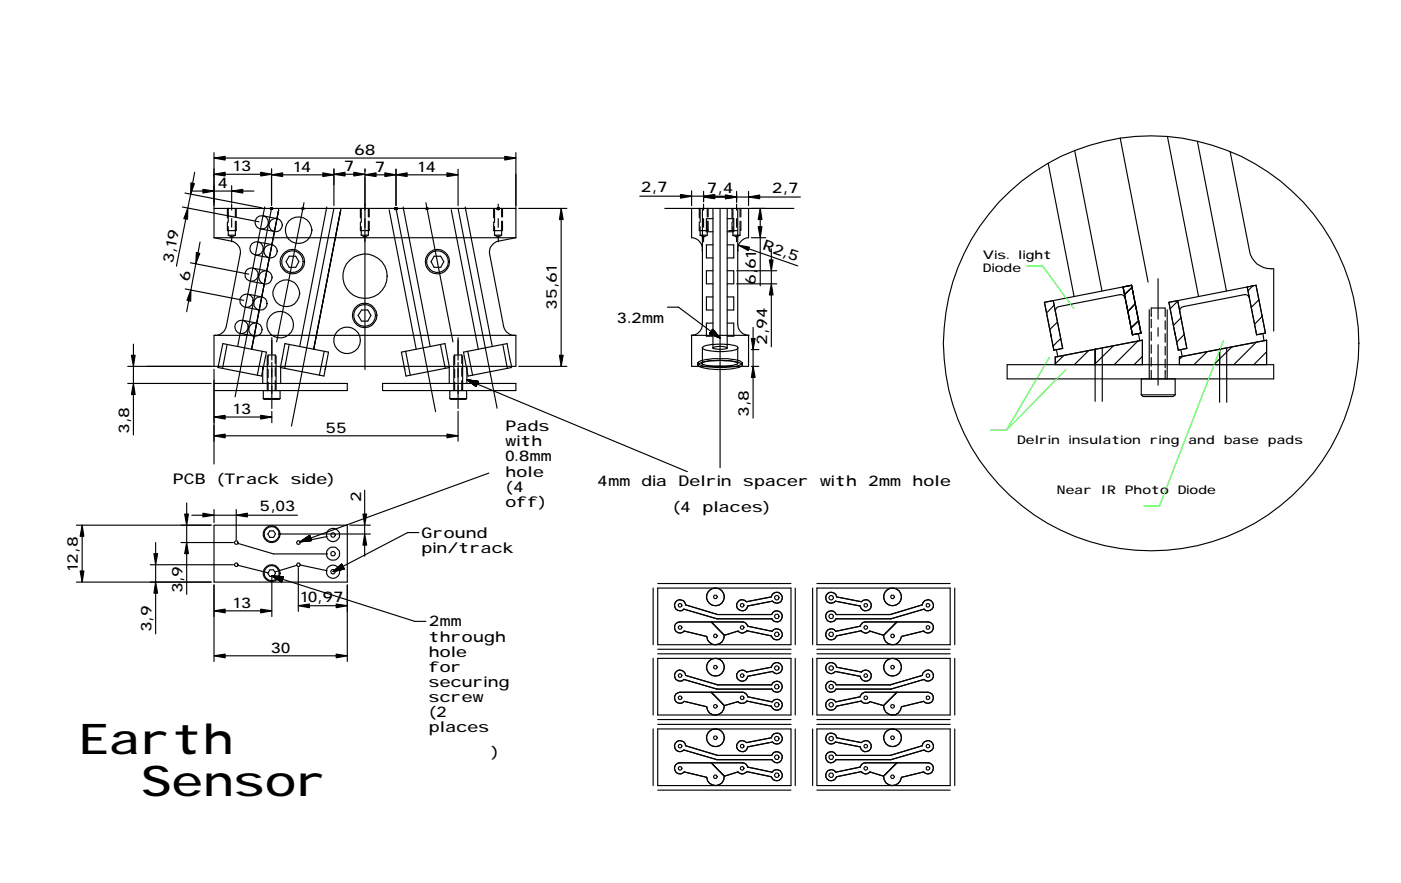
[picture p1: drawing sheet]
<svg xmlns="http://www.w3.org/2000/svg" width="208mm" height="131mm" viewBox="0 0 208 131" stroke-linecap="round" stroke-linejoin="round" font-family="sans-serif">
<g fill="none" stroke="#000" stroke-width=".17">
<path d="M27.1 30.8l11.4 2.2M27.5 28.7l11.4 2.2M27.6 32.6l-1.4 7M28.3 39.1l8.7 1.7M28.3 28.9l-.4 2.1M28.5 28.4h1.7M28.9 25.6l-.3 1.6M29.1 39.3l-.7 3.8M29.7 36l-.3 1.6M31.8 35.4l2.6 .5a1.69 1.69 0 0 1 1.3 1.9l-2.1 10.8a1.64 1.64 0 0 1-1.6 1.3M31.8 31h44.9M31.8 22.7v12.7"/>
<path d="M31.8 35.4h44.9M31.8 28.4h2.6M33.5 23.5h41.5M33.5 25.9h5.3M33.8 31v1.4M33.9 35h1.1M33.9 31v2.1M33.9 33.7v1.3M33.9 35l.5 .3 .6-.3M34.4 27.6v2.6M34.4 30.4v.9M34.4 32.5v1.3"/>
<path d="M34.4 35.1v.9M35 31v1.3M35 32.9v2.1M35.1 32.9v1.4h-1.3v-1.3M35.1 31v1.3M36.1 28.4h1.6M37.6 39.9l2 .4M38 37.9l2 .4M38.3 36l2.1 .4M38.7 34.1l2.1 .3M39.1 32.1l2.1 .4M39.3 30.8l-4 20.7"/>
<path d="M40.2 30.9l.3 .3M40.4 31l-5.5 28M40.4 25.1v5.5M40.4 30.9v.3M40.5 30.9l-.3 .3M41.4 31.2l-4 20.8M42 26h6M43 38.1h1l.4 .8-.4 .9h-1l-.5-.9zM44.9 30.9l.3 .3M45 30.9v.3M45.1 30.9l-.2 .3M45.2 30.2l-4.1 20.7"/>
<path d="M48.6 30.8l-4 20.7M49.6 31l-6.3 32.4M49.6 25.1v5.5M50.7 31.2l-4.1 20.8M51.3 25.9h1.3M53.6 31v1.4M53.7 35h1.1M53.7 31v2.1M53.7 33.7v1.3M53.7 35l.5 .3 .6-.3M54.2 25.1v29.9M54.8 31v1.3"/>
<path d="M54.8 32.9v2.1M54.9 32.9v1.4h-1.3v-1.3M54.9 31v1.3M55.9 26h1.3M57.8 31.2l4.1 20.8M58.7 30.9l.3 .3M58.9 31l5.8 30.2M58.9 25.2v5.4M58.9 30.9v.3M59 30.9l-.3 .3M59.9 30.8l4 20.7M60.5 26h5.9"/>
<path d="M63.3 30.2l4 20.7M63.4 30.9l.2 .3M63.5 30.9v.3M63.6 30.9l-.3 .3M64.5 38.1h1l.5 .8-.5 .9h-1l-.4-.9zM67.1 31.2l4 20.8M68.1 31l5.8 29.7M68.1 25.2v5.4M69.2 30.8l4 20.7M73.4 31v1.4M73.5 35h1.1M73.5 31v2.1"/>
<path d="M73.5 33.7v1.3M73.5 35l.6 .3 .5-.3M73.9 30.9l.3 .3M74.1 30.4v.9M74.1 32.5v1.3M74.1 35.1v.9M74.2 30.9l-.3 .3M74.6 31v1.3M74.6 32.9v2.1M74.7 32.9v1.4h-1.3v-1.3M74.7 31v1.3M76.7 35.4l-2.6 .5a1.69 1.69 0 0 0-1.3 1.9l2.1 10.8a1.64 1.64 0 0 0 1.6 1.3"/>
<path d="M76.7 22.7v12.7M77.1 31h7.2M83.4 32.7v20.1M95.1 29.2h6.1M98.8 31h19.2M102.8 31v4.4a1.68 1.68 0 0 1 1.6 1.9M102.8 28.4v2.2M102.8 29.2h1.8M103.9 31v1.4M104.1 35h1M104.1 31v2.1M104.1 33.7v1.3"/>
<path d="M104.1 35l.5 .3 .5-.3M104.4 31v17.2a1.66 1.66 0 0 1-1.6 1.7h8.5a1.66 1.66 0 0 1-1.6-1.7v-17.2M104.6 28.5v1.5M104.6 30.4v.9M104.6 32.5v1.3M104.6 35.1v.9M105.1 31v1.3M105.1 32.9v2.1M105.3 32.9v1.4h-1.4v-1.3M105.3 31v1.3M106 31v20.8M106 32.5h-1v2h1"/>
<path d="M106 36.4h-1v2h1M106.2 29.3h1.6M106.2 29.2h1.7M107 31v38.6M108.1 31v20.8M108.1 32.5h1v2h-1M108.1 36.4h1v2h-1M108.4 34.3h1.3M108.8 31v1.4M108.8 33v1.3M108.9 35h1.1M108.9 31v2.1"/>
<path d="M108.9 33.7v1.3M108.9 35l.6 .3 .5-.3M109.5 28.5v1.6M109.5 30.4v.9M109.5 32.5v1.3M109.5 35.1v.9M109.5 29.3h1.8M110 31v1.3M110 32.9v2.1M110.1 31v1.3M110.1 32.9v1.4M111.3 31v4.4a1.69 1.69 0 0 0-1.6 2"/>
<path d="M111.3 28.5v2.1M111.3 37l7.3 2.6M111.7 35.4h2.1M112.9 29.3h6.1M113 32.7v1M113 35.4v7.1M114.7 37v1.7M155.8 24.3l3.9 19.8M159.7 22.4l4.1 20.9M166.5 20.5l4.2 21.5M173.5 20.3l4.7 23.8M178 21l4.3 22.3"/>
<path d="M182.9 22.5l2.8 14.8a3.2 3.2 0 0 0 3.6 2.7v9.2M19 54.5h57.7v-4.6h-44.9v4.6M19 57h12.4M19.8 51.2v1.6M19.8 54.5v2.5M19.8 58.7v6M27.5 43l8.7 1.7M28 44.8l-.3 1.6M31.8 54.9v14.1M31.8 57h19.8v1.1h-19.8M33.1 51.1l6.5 1.3-.7 3.5-6.5-1.2zM33.8 51.2l-.7 3.6"/>
<path d="M35.7 49.6l2.1 .4M36.1 47.6l2.1 .5M36.5 45.7l2 .4M36.9 43.7l2 .5M37.2 41.8l2.1 .4M39 52.3l-.8 3.5M39.1 54.5v2.5M39.1 54.6v.4M39.1 59.3l.2 .1h2.2l.1-.1M39.1 58.1v1.2M39.1 59.3h2.5M39.7 52.9v5.2"/>
<path d="M39.9 54.9v1.3M39.9 56.8v1.3M40.4 50.2v3.4M40.4 53.9v6.9M40.9 54.1v-1.3h-1v1.5M40.9 54.7v1.3M40.9 56.6v1.5M41 52.9v5.2M41.6 58.1v1.2M41.7 54.5v2.5M42.4 51.1l6.4 1.3-.6 3.5-6.5-1.2zM43 51.2l-.7 3.6"/>
<path d="M48.2 52.3l-.7 3.5M48.4 54.6l-.1 .4M53.7 46.1h1l.4 .8-.4 .9h-1l-.5-.9zM56.9 57h19.8v1.1h-19.8zM60.1 54.6l.1 .4M60.3 52.3l.7 3.5M65.5 51.2l.7 3.6M66.8 54.7l-6.5 1.2-.6-3.5 6.4-1.3 .7 3.4v2.5M66.9 59.3l.1 .1h2.2l.2-.1M66.9 59.3h2.5M66.9 58.1v1.2M67.5 52.9v5.2"/>
<path d="M67.6 54.9v1.3M67.6 56.8v1.3M68.1 50.2v3.4M68.1 53.9v6.9M68.6 54.1v-1.3h-1v1.5M68.6 54.7v1.3M68.6 56.6v1.5M68.8 52.9v5.2M69.3 54.6l.1 .4M69.4 58.1v1.2M69.4 54.5v2.5M69.4 56.5l32.8 13.7"/>
<path d="M69.4 56.5l1.4 1 .3-.8M69.4 56.5l1.7 .2M69.4 56.5l1.4 1M69.5 52.3l.8 3.5M69.6 56.5l1.5 .3-1.5-.2 1.2 .8zM69.7 56.6l1.1 .8M69.7 56.6l1.3 .2M69.7 56.6l1.4 .2M70 56.7l.8 .6M70 56.7l1 .2M70.2 56.8l.8 .1-.8-.1 .6 .5zM70.3 56.8l.5 .4"/>
<path d="M70.3 56.8l.7 .2M70.3 56.8l.5 .5M70.4 56.9l.4 .3M70.4 56.9l.6 .1M70.5 56.9l.5 .1M70.7 57l.2 .2M70.8 57l.1 .1zM70.9 57.1l-.1-.1 .1 .1M70.9 57h-.2l.2 .2M70.9 57h-.3l.3 .2M70.9 57h-.4l.4 .2M71 57h-.5l.4 .2"/>
<path d="M71 57l-.5-.1 .4 .3M71 57l-.6-.1 .4 .3M71 57l-.7-.1 .5 .3M71 56.9l-.9-.1 .7 .5M71 56.9l-.9-.2 .7 .6M71 56.9l-1-.2 .8 .6M71 56.9l-1.1-.2 .9 .7M71 56.8l-1.1-.1 .9 .7M71 56.8l-1.2-.1 1 .7M71 56.8l-1.2-.2 1 .8M71.1 56.8l-1.4-.2 1.1 .8M71.1 56.7l-1.6-.2 1.3 1"/>
<path d="M71.1 56.7l-1.7-.2 1.4 1M74.7 51.2l.7 3.6M76.1 54.5l-.7-3.4-6.5 1.3 .7 3.5 6.5-1.2M77.1 54.5h7.2M99.2 45.7h1.7l6.1 4.6M102.8 49.9v4.6h8.5v-4.6M103.7 53.9v.5M103.8 54.2a10.1 10.1 0 0 1 5.4-.4l.7 .1 .4 .4a.8 .8 0 0 1-.7 .4 10.4 10.4 0 0 1-5.8-.3zM103.8 53.9a5.7 5.7 0 0 1 3.2-.5l2.2 .1a1.46 1.46 0 0 1 1.1 .5 1.93 1.93 0 0 1-1.6 .6 8.9 8.9 0 0 1-4.9-.5zM104.3 53.9a10.5 10.5 0 0 1 5.3 0v.2l-.1 .1-1.6 .3h-1.8l-1.2-.2-.4-.1-.2-.1zM104.4 51.7v2.5M104.6 51.5a9.4 9.4 0 0 1 5 0l.1 .3a5.4 5.4 0 0 1-3.5 .5l-1.4-.3-.4-.3z"/>
<path d="M105.5 49.6l1.5 .7M105.6 49.5l.7 .3M105.6 49.5l.8 .3-.5-.6 .4 .6M105.6 49.4l.4 .1M105.6 49.4l.5 .2-.3-.4 .3 .4M105.6 49.4l.5 .2M105.7 49.3l.2 .1-.2-.1M105.7 49.3l.1 .1M105.7 49.4l.3 .1M105.7 49.3h.1M105.8 49.3l.1 .1-.2-.1M105.8 49.2l.1 .3-.2-.1"/>
<path d="M105.8 49.2l.1 .3M105.8 49.2l.2 .3-.3-.1M105.8 49.2l.2 .3M105.8 49.2l.3 .4M105.8 49.2l.4 .4-.6-.2M105.8 49.2l.4 .5-.6-.3M105.8 49.2l.4 .5-.6-.2M105.8 49.2l.5 .5-.7-.2M105.8 49.2l.5 .6M105.9 49.1l.5 .7-.8-.3M105.9 49.1l.5 .8-.8-.4M105.9 49.1l.6 .8-.9-.4"/>
<path d="M105.9 49.1l.7 .8-1-.4M105.9 49.1l.7 .9-1-.5M105.9 49.1l.8 .9-1.1-.5M105.9 49.1l.8 1-1.1-.6M105.9 49.1l.8 1-1.2-.6M105.9 49l.9 1.1-1.3-.5 1.2 .5zM105.9 49l.9 1.1-1.3-.5M105.9 49l1 1.2-1.4-.6M105.9 49l1.1 1.2-1.5-.6M105.9 49l1.1 1.3M106 51.7l.7-.2h.7l.7 .2-.1 .2-.6 .1-1-.1zM106 40.3h-1v1.9h1"/>
<path d="M106 44.2h-1v1.9h1M106 48.1h-1v1.9h1M106 49l1 1.3M106 49l-.5 .6M108.1 40.3h1v1.9h-1M108.1 44.2h1v1.9h-1M108.1 48.1h1v1.9h-1M109.5 42.2h6M109.5 40.3h6M109.7 51.7v2.5M110.3 53.9v.5M111.7 54.5h1.1"/>
<path d="M111.7 52h1.1M112 48.7v1.6M112 52v2.5M112 56.1v6.1M114.7 40.3v1.9M114.7 43.9v7.7M149.7 54.2h39.6v2.2h-39.6zM155.3 45l1.3-.3 1.4 7.1-1.3 .3zM156.1 49.5l.2 .6M156.7 45.4l-1.1 1.1M156.9 53.1v1.1M156.9 53.1l12.9-2.5v3.6"/>
<path d="M157 52l.2 1.1M157.2 47.9l-1.1 1.1M157.2 53.1h-.3M157.7 50.3l-1.2 1.2M158.1 52.9l-1.2 1.2M161.8 52.2l-2.1 2M162.8 52l-5.6 1.1M162.8 51.9v7.8M163.9 51.9v7.8M165.5 51.4l-2.8 2.8M167.3 44.4l-.1-.3a.66 .66 0 0 0-.7-.3l-9.1 1.8-.3 .2-.2 .4v.2M168.2 42.4l-1.3 .3 1.4 7.1"/>
<path d="M168.2 42.4l1.4 7.1M168.2 42.4l-12.9 2.6M168.3 42.7l-1.1 1.1M168.8 45.2l-1.1 1.1M169.1 50.7l-3.5 3.5M169.2 49.6l-.9 .2M169.2 49.6l.2 1.1M169.3 47.7l-1.2 1.1M169.6 49.5l-.4 .1M169.6 49.5l-1.3 .3M169.7 58.7l.2 .3h4.5l.3-.3M169.7 56.4v2.3"/>
<path d="M169.7 58.7h5M169.8 53l-1.2 1.2M170.8 46.1v10.3M171.1 47.1v-1.3h2.1v1.3M171.1 47.5v1.2M171.1 49.4v1.2M171.1 51.3v1.2M171.1 53.2v1.3M171.1 55.1v1.3M172.1 41.5v6M172.1 48.7v1.3M172.1 51.3v6"/>
<path d="M173.2 47.7v1.3M173.2 49.6v1.3M173.2 51.5v1.3M173.2 53.4v1.3M173.2 55.1v1.3M173.5 46.1v10.3M173.8 45l1.4 7.1M173.8 45l1.3-.3 1.3 7.1M173.8 45l1 5.1M174.7 56.4v2.3M175.1 44.8l-1.2 1.1M175.5 52l-.3 .1"/>
<path d="M175.5 52l.2 1.1-.4 .3M175.5 47.3l-1.1 1.1M176 49.8l-1.1 1.1M176.4 51.8l-.9 .2M176.4 51.8l-1.2 .3M179.4 52.3l-1.9 1.9M181.3 51.9v7.9M182.4 51.9v7.9M183.1 51.6l-2.7 2.6M185.4 42.7l1.3-.3 1.4 7.1-1.3 .3zM185.7 44.4v-.3a.66 .66 0 0 0-.7-.3l-9.1 1.8-.2 .1-.3 .3v.4M186.2 42.5l-.7 .7"/>
<path d="M186.7 42.4l-12.9 2.6M186.8 50.9l-3.4 3.3M187.1 44.6l-1.1 1.1M187.6 47.1l-1.1 1.1M187.7 49.6l.2 1.1 .4-.1M188.3 50.6l-13 2.5v1.1M188.3 50.6v3.6M188.3 52.3l-1.9 1.9M11.4 78.1h20M12.2 79.8v5.1M27.7 74.8v1.7M27.7 78.1v2.6"/>
<path d="M28.5 76.6h1.7M31.8 75.8v1.9M31.8 78.1h19.8v8.5h-19.8zM31.8 76.6h3.3M33.5 62h5.3M33.5 64.8h32.9M35.1 75.8v4.5M36.8 76.6h7.4M40.1 79h.6l.3 .4-.3 .5h-.6l-.3-.5zM40.4 61.2v1.7M41.4 79.4h13.7M46 79.7l-1 .7 1-.6-.9 .6 1.1-.1"/>
<path d="M46 79.7l-1 .7 1.2-.1M46 79.7l-1.1 .8 1.3-.2M46 79.7l-1.1 .8 1.4-.1M46 79.7l-1.2 .8 1.5-.1M46 79.7l-1.3 .8 1.6-.1M46 79.7l-1.3 .9M46.1 79.9l-.6 .4 .7-.1M46.1 79.9l-.7 .4 .8-.1M46.1 79.9l-.7 .4 .8-.1-.8 .1M46.1 79.9l-.7 .4M46.1 79.8l-.7 .5M46.1 79.8l-.9 .6 1-.1"/>
<path d="M46.1 79.8l-.8 .6 .9-.2M46.1 79.8l-.9 .6M46.1 79.8l-1 .6 1.1-.1M46.1 80l-.1 .1h.2M46.1 80l-.2 .1h.3M46.1 80l-.2 .2 .3-.1M46.1 79.9l-.3 .3M46.1 79.9l-.3 .3 .4-.1-.4 .1M46.1 79.9l-.4 .3h.5M46.1 79.9l-.5 .3h.6M46.2 80l-.2 .1h.2M48.6 79.8l-4 .8"/>
<path d="M52 78.1h3.1M54.2 72.9v3.6M54.2 78.1v1.3M62.3 79.2h-1.7l-11.1 5.8M68.1 61.2v4.4M72.7 70.4l-28.1 10.2M11.4 86.6h20M22.3 84h12.4M23.1 80.7v1.7M23.1 84v2.6M23.1 88.2v6.1M26.9 80.7h7.8"/>
<path d="M27.7 82.4v6M31.8 87v11.4M33.5 97.6h16.5M33.5 90.9h5.3M34.9 80.6l.1-.2h.2l.2 .2-.1 .3h-.4zM34.9 83.9l.1-.2h.2l.2 .4-.2 .2h-.2l-.1-.2zM35.4 84.1l4.5 1.1M35.4 80.8l5.3 1.6h8M40.1 84.8h.6l.3 .5-.3 .4h-.6l-.3-.4zM40.4 85.7v6M40.4 85.7l21.3 6.7h1.6M40.4 85.7l1.4 .8"/>
<path d="M40.4 85.7l1.7 .1M40.6 85.7l1.2 .8M40.7 85.8l1.2 .7M40.8 85.8l1.3 .1M40.9 85.8l1 .6M41.3 86h.7M41.5 86l.4 .3M41.5 86l.5 .1M41.5 86h.5M41.8 86.1l.2 .1-.2-.1M41.9 86.2h.1M42 86.1h-.3l.2 .1"/>
<path d="M42 86.1h-.4l.3 .1M42 86.1l-.4-.1 .3 .2M42 86.1l-.5-.1 .4 .3M42 86h-.5l.4 .3M42 86h-.6l.5 .3M42 86h-.7l.6 .3-.5-.3h.6M42 86h-.7l.6 .3M42 86h-.8l.7 .4M42 86l-.8-.1 .7 .5M42 86l-.9-.1 .8 .5M42 86l-1-.1 .9 .5M42.1 85.9h-1.1l.9 .5"/>
<path d="M42.1 85.9l-1.2-.1 1 .7M42.1 85.9l-1.3-.1 1.1 .7M42.1 85.9l-1.4-.1 1.1 .7M42.1 85.8l-1.5-.1 1.2 .8M42.1 85.8l-1.6-.1 1.3 .8M42.1 85.8l-.3 .7M42.1 85.8l-1.7-.1 1.4 .8M44.1 84.1l-3.2 1M44.3 84.4v6.5M44.6 84l4 .9M46 90.1h4M46.1 80v.1"/>
<path d="M46.2 80.1l-.4 .1M46.2 80.2l-.8 .1M46.2 80.2l-.9 .1M46.3 80.4l-1.7 .2M46.3 80.4l-.3-.8-1.4 1M46.3 80.4l-1.6 .2M46.3 80.4l-1.7 .2 1.4-1-1.3 1M49.6 85l1.6-.4-1.6 .4M50.8 83.9l-1.3 1.1M50.8 83.9l.4 .7M50.8 84l-1.2 1M50.8 83.9l-1.2 1.1"/>
<path d="M50.8 83.9l-1.2 1.1 1.6-.4M50.8 84l-.8 .8 1.1-.3-1.2 .3M50.8 84l-.8 .8M50.8 84l-.9 .8M50.8 84l-.9 .9 1.2-.3M50.8 84l-1 .9 1.3-.3M50.8 84l-1.1 .9 1.4-.3-1.4 .3M50.8 84l-1.1 .9M50.9 84.1l-.6 .5 .8-.2-.8 .2M50.9 84.1l-.7 .6 .9-.2M50.9 84.1l-.7 .5 .9-.1M50.9 84l-.8 .7 1-.2"/>
<path d="M50.9 84l-.8 .8M50.9 84l-.9 .8M50.9 84.2l-.3 .3 .4-.2M50.9 84.2l-.3 .3 .4-.1M50.9 84.2l-.4 .3 .5-.1M50.9 84.2l-.4 .3M50.9 84.1l-.4 .4M50.9 84.1l-.5 .5 .6-.2M50.9 84.1l-.6 .5 .7-.2M50.9 84.2l-.1 .2 .2-.1M50.9 84.2l-.1 .1h.2M50.9 84.2l-.2 .2 .3-.1"/>
<path d="M51 84.3h-.1h.1M51 84.3h-.1M51 84.3h-.2M51 84.3l-.3 .1M51 84.4l-.5 .1M51 84.4l-.6 .2M51.1 84.5l-1.1 .3M51.1 84.6l-1.2 .2M51.2 84.6l-1.7 .4M51.6 87v11.4M54.2 81.1v1.6M97.1 87.5v8.4"/>
<path d="M97.1 97.9v8.5M97.8 96.6h19.8M97.8 86.8h19.8M97.8 87.5h19.8v8.4h-19.8zM97.8 97.9h19.8v8.5h-19.8zM97.8 97.3h19.8M100.5 92.8l.3-.2 .3-.1h9.4l.3 .2 .3 .4 3.7 .8a.84 .84 0 0 1 1.3-.1 .84 .84 0 0 1-.2 1.3 .84 .84 0 0 1-1.2-.5l-3.7-.8-.1 .2a.8 .8 0 0 1-1.2-.1l-2 .6a1.32 1.32 0 0 1-1.3 1.4 1.32 1.32 0 0 1-1.4-1.2l-3.3-.8a.82 .82 0 0 1-1.2 .1 .82 .82 0 0 1 0-1.2zM101.9 90a.82 .82 0 0 0-1-.8 .82 .82 0 0 0-.5 1.2 .82 .82 0 0 0 1.3 .2l4.9 1.4h8.1a.81 .81 0 0 0 1.3 .3 .81 .81 0 0 0-.1-1.3 .81 .81 0 0 0-1.2 .4h-8.1M101.9 90l4.8 1.4M105.7 92.5l2 2M109.7 89.5a.82 .82 0 0 1 1.3 0l3.7-.7a.81 .81 0 0 1 1.1-.6 .81 .81 0 0 1 .3 1.2 .81 .81 0 0 1-1.3 0l-3.7 .7a.82 .82 0 0 1-1.1 .7 .82 .82 0 0 1-.3-1.3zM109.7 99.9a.82 .82 0 0 1 1.3 .1l3.7-.8a.81 .81 0 0 1 1.1-.6 .81 .81 0 0 1 .3 1.3 .81 .81 0 0 1-1.3 0l-3.7 .7a.83 .83 0 0 1-1.1 .7 .83 .83 0 0 1-.3-1.4z"/>
<path d="M115.3 88.7l.2-.1 .2 .1 .1 .2-.1 .2-.4 .1-.2-.3zM115.3 94l.4 .1 .1 .3-.2 .3h-.3l-.1-.2v-.3zM115.3 91.4h.3l.2 .1-.1 .4-.1 .1h-.3l-.1-.2v-.3zM115.3 99.1l.4 .1 .1 .2-.1 .2-.2 .1-.2-.1-.2-.2zM118.2 87.5v8.4M118.2 97.9v8.5M120.8 87.5v8.4M120.8 97.9v8.5M121.4 96.6h19.8M121.4 86.8h19.8M121.4 87.5h19.8v8.4h-19.8zM121.4 97.9h19.8v8.5h-19.8z"/>
<path d="M121.4 97.3h19.8M123 88.3a.81 .81 0 0 1 1.4 .5l3.6 .7a.83 .83 0 0 1 1.4 0 .83 .83 0 0 1-.4 1.3 .83 .83 0 0 1-1.1-.7l-3.7-.7a.82 .82 0 0 1-1.2 .1 .82 .82 0 0 1 0-1.2zM123 93.7a.79 .79 0 0 1 1.2 .2l3.7-.8 .3-.4 .3-.2h9.4a.82 .82 0 0 1 .8 1.2 .82 .82 0 0 1-1.4 .2l-3.3 .8a1.34 1.34 0 0 1-1.4 1.2 1.34 1.34 0 0 1-1.3-1.4l-2-.6a.79 .79 0 0 1-1.3-.1l-3.6 .8a.83 .83 0 0 1-1.3 .4 .83 .83 0 0 1-.1-1.3zM123 98.7a.81 .81 0 0 1 1.4 .5l3.6 .8a.83 .83 0 0 1 1.4 0 .83 .83 0 0 1-.4 1.2 .83 .83 0 0 1-1.1-.6l-3.7-.7a.82 .82 0 0 1-1.2 .1 .82 .82 0 0 1 0-1.3zM123.3 88.7l.2-.1 .3 .1 .1 .2-.1 .2-.4 .1-.2-.3zM123.4 94l.4 .1 .1 .3-.2 .3h-.3l-.1-.2v-.3zM123.4 91.4h.3l.1 .1v.4l-.1 .1h-.3l-.1-.2v-.3zM123.4 99.1l.4 .1 .1 .2-.1 .2-.3 .1-.2-.1-.1-.2zM132.3 91.4l4.8-1.4a.82 .82 0 0 1 1-.8 .82 .82 0 0 1 .5 1.2 .82 .82 0 0 1-1.2 .2l-5 1.4h-8.1a.81 .81 0 0 1-1.3 .3 .81 .81 0 0 1 .1-1.3 .81 .81 0 0 1 1.2 .4h8.1M133.3 92.5l-2 2M141.9 87.5v8.4M141.9 97.9v8.5"/>
<path d="M97.1 108.4v8.5M97.8 108.4h19.8v8.5h-19.8zM97.8 107h19.8M97.8 117.5h19.8M97.8 107.8h19.8M100.5 103.2l.6-.2h9.2a.8 .8 0 0 1 .8 .6l3.7 .8a.82 .82 0 0 1 1.2-.2 .82 .82 0 0 1 .1 1.2 .82 .82 0 0 1-1.3-.1l-.1-.3-3.7-.7a.88 .88 0 0 1-1.3 .1l-2 .6a1.32 1.32 0 0 1-1.3 1.4 1.32 1.32 0 0 1-1.4-1.3l-3.3-.8a.82 .82 0 0 1-1.2 .1 .82 .82 0 0 1 0-1.2zM100.5 113.7l.3-.2h.3h9.4l.3 .1 .3 .5 3.7 .8a.84 .84 0 0 1 1.3-.1 .84 .84 0 0 1-.2 1.3 .84 .84 0 0 1-1.2-.6l-3.7-.7-.1 .1a.8 .8 0 0 1-1.2-.1l-2 .7a1.32 1.32 0 0 1-1.3 1.4 1.32 1.32 0 0 1-1.4-1.3l-3.3-.8a.82 .82 0 0 1-1.2 .1 .82 .82 0 0 1 0-1.2zM101.9 100.5a.82 .82 0 0 0-1-.8 .82 .82 0 0 0-.5 1.2 .82 .82 0 0 0 1.3 .2l4.9 1.4h8.1a.81 .81 0 0 0 1.3 .2 .81 .81 0 0 0-.1-1.2 .81 .81 0 0 0-1.2 .4h-8.1M101.9 110.9a.82 .82 0 0 0-1-.7 .82 .82 0 0 0-.5 1.2 .82 .82 0 0 0 1.3 .2l4.9 1.4h8.1a.81 .81 0 0 0 1.3 .2 .81 .81 0 0 0-.1-1.2 .81 .81 0 0 0-1.2 .4h-8.1M101.9 100.5l4.8 1.4M101.9 110.9l4.8 1.5M105.7 103l2 2"/>
<path d="M105.7 113.5l2 2M109.7 110.4a.82 .82 0 0 1 1.3 .1l3.7-.8a.81 .81 0 0 1 1.1-.6 .81 .81 0 0 1 .3 1.3 .81 .81 0 0 1-1.3 0l-3.7 .7a.82 .82 0 0 1-1.1 .6 .82 .82 0 0 1-.3-1.3zM115.3 104.6l.2-.1 .2 .1 .1 .2-.1 .2-.4 .1-.2-.3zM115.3 109.6l.2-.1 .2 .1 .1 .3-.1 .2-.4 .1-.2-.3zM115.3 101.8l.4 .1 .1 .3-.2 .3h-.3l-.1-.2v-.3zM115.3 112.3h.3l.2 .2-.1 .4-.1 .1h-.3l-.1-.3v-.2zM115.3 115l.4 .1 .1 .2-.2 .3h-.3l-.1-.1v-.3zM118.2 108.4v8.5M120.8 108.4v8.5M121.4 107h19.8M121.4 117.5h19.8M121.4 108.4h19.8v8.5h-19.8z"/>
<path d="M121.4 107.8h19.8M123 104.2a.79 .79 0 0 1 1.2 .2l3.7-.8a.8 .8 0 0 1 .8-.6h9.2a.82 .82 0 0 1 .8 1.1 .82 .82 0 0 1-1.4 .2l-3.3 .8a1.34 1.34 0 0 1-1.4 1.3 1.34 1.34 0 0 1-1.3-1.4l-2-.6-.1 .1a.86 .86 0 0 1-1.2-.2l-3.6 .7a.82 .82 0 0 1-1.3 .5 .82 .82 0 0 1-.1-1.3zM123 109.2a.86 .86 0 0 1 1.4 .5l3.6 .8a.83 .83 0 0 1 1.4 0 .83 .83 0 0 1-.4 1.2 .83 .83 0 0 1-1.1-.6l-3.7-.7a.83 .83 0 0 1-1.2 0 .83 .83 0 0 1 0-1.2zM123 114.7a.79 .79 0 0 1 1.2 .2l3.7-.8 .3-.5 .3-.1h9.4a.81 .81 0 0 1 .8 1.1 .81 .81 0 0 1-1.4 .2l-3.3 .8a1.34 1.34 0 0 1-1.4 1.3 1.34 1.34 0 0 1-1.3-1.4l-2-.7a.79 .79 0 0 1-1.3 0l-3.6 .7a.83 .83 0 0 1-1.3 .5 .83 .83 0 0 1-.1-1.3zM123.3 104.6l.2-.1 .3 .1 .1 .2-.1 .2-.4 .1-.2-.3zM123.3 115.1l.1-.1 .4 .1 .1 .2-.1 .2-.4 .1-.2-.3zM123.3 109.6l.2-.1 .3 .1 .1 .3-.1 .2-.4 .1-.2-.3zM123.4 101.8l.4 .1 .1 .3-.2 .3h-.3l-.1-.2v-.3zM123.4 112.3h.3l.1 .2v.4l-.1 .1h-.3l-.1-.3v-.2zM132.3 101.9l4.8-1.4a.82 .82 0 0 1 1-.8 .82 .82 0 0 1 .5 1.2 .82 .82 0 0 1-1.2 .2l-5 1.4h-8.1a.81 .81 0 0 1-1.3 .2 .81 .81 0 0 1 .1-1.2 .81 .81 0 0 1 1.2 .4h8.1M132.3 112.4l4.8-1.5a.82 .82 0 0 1 1-.7 .82 .82 0 0 1 .5 1.2 .82 .82 0 0 1-1.2 .2l-5 1.4h-8.1a.81 .81 0 0 1-1.3 .2 .81 .81 0 0 1 .1-1.2 .81 .81 0 0 1 1.2 .4h8.1M133.3 103l-2 2"/>
<path d="M133.3 113.5l-2 2M141.9 108.4v8.5"/>
<circle cx="38.1" cy="37" r=".99"/>
<circle cx="38.9" cy="33.1" r="1"/>
<circle cx="40.2" cy="37.4" r=".99"/>
<circle cx="41" cy="33.5" r=".99"/>
<circle cx="43.5" cy="38.9" r="1.61"/>
<circle cx="43.5" cy="38.9" r="1.82"/>
<circle cx="44.4" cy="34.2" r="1.99"/>
<circle cx="65" cy="38.9" r="1.82"/>
<circle cx="65" cy="38.9" r="1.62"/>
<circle cx="35.9" cy="48.6" r=".99"/>
<circle cx="36.6" cy="44.7" r=".98"/>
<circle cx="37.4" cy="40.9" r=".99"/>
<circle cx="38" cy="49" r=".99"/>
<circle cx="38.7" cy="45.1" r=".99"/>
<circle cx="39.5" cy="41.3" r=".99"/>
<circle cx="41.6" cy="48.3" r="1.98"/>
<circle cx="42.6" cy="43.6" r="1.99"/>
<circle cx="51.6" cy="50.6" r="1.98"/>
<circle cx="54.2" cy="46.9" r="1.62"/>
<circle cx="54.2" cy="46.9" r="1.82"/>
<circle cx="54.3" cy="41.1" r="3.3"/>
<circle cx="171.1" cy="51.1" r="30.9"/>
<circle cx="40.4" cy="79.4" r="1.25"/>
<circle cx="40.4" cy="79.4" r="1.12"/>
<circle cx="49.5" cy="79.6" r=".99"/>
<circle cx="49.5" cy="79.6" r=".34"/>
<circle cx="40.4" cy="85.2" r="1.25"/>
<circle cx="40.4" cy="85.2" r="1.12"/>
<circle cx="44.4" cy="80.7" r=".27"/>
<circle cx="44.4" cy="84" r=".27"/>
<circle cx="49.5" cy="82.4" r="1"/>
<circle cx="49.5" cy="85" r=".99"/>
<circle cx="49.5" cy="85" r=".34"/>
<circle cx="49.5" cy="82.4" r=".34"/>
<circle cx="101.1" cy="90" r=".27"/>
<circle cx="101.1" cy="93.3" r=".27"/>
<circle cx="106.3" cy="94.6" r=".27"/>
<circle cx="106.3" cy="88.8" r=".27"/>
<circle cx="106.3" cy="99.2" r=".27"/>
<circle cx="106.4" cy="99.2" r="1.32"/>
<circle cx="106.4" cy="88.8" r="1.32"/>
<circle cx="110.3" cy="90" r=".27"/>
<circle cx="110.3" cy="93.3" r=".27"/>
<circle cx="128.7" cy="93.3" r=".27"/>
<circle cx="128.7" cy="90" r=".27"/>
<circle cx="132.7" cy="99.3" r="1.33"/>
<circle cx="132.7" cy="88.8" r="1.33"/>
<circle cx="132.7" cy="88.8" r=".27"/>
<circle cx="132.7" cy="94.6" r=".27"/>
<circle cx="132.7" cy="99.2" r=".27"/>
<circle cx="132.7" cy="99.2" r="1.32"/>
<circle cx="132.7" cy="88.8" r="1.32"/>
<circle cx="137.9" cy="93.3" r=".27"/>
<circle cx="137.9" cy="90" r=".27"/>
<circle cx="101.1" cy="100.5" r=".27"/>
<circle cx="101.1" cy="103.8" r=".27"/>
<circle cx="101.1" cy="114.3" r=".27"/>
<circle cx="101.1" cy="111" r=".27"/>
<circle cx="106.3" cy="105.1" r=".27"/>
<circle cx="106.3" cy="109.7" r=".27"/>
<circle cx="106.3" cy="115.5" r=".27"/>
<circle cx="106.4" cy="109.7" r="1.32"/>
<circle cx="110.3" cy="100.5" r=".27"/>
<circle cx="110.3" cy="103.8" r=".27"/>
<circle cx="110.3" cy="114.3" r=".27"/>
<circle cx="110.3" cy="111" r=".27"/>
<circle cx="128.7" cy="100.5" r=".27"/>
<circle cx="128.7" cy="103.8" r=".27"/>
<circle cx="128.7" cy="114.3" r=".27"/>
<circle cx="128.7" cy="111" r=".27"/>
<circle cx="132.7" cy="105.1" r=".27"/>
<circle cx="132.7" cy="109.8" r="1.33"/>
<circle cx="132.7" cy="115.5" r=".27"/>
<circle cx="132.7" cy="109.7" r=".27"/>
<circle cx="132.7" cy="109.7" r="1.32"/>
<circle cx="137.9" cy="103.8" r=".27"/>
<circle cx="137.9" cy="100.5" r=".27"/>
<circle cx="137.9" cy="111" r=".27"/>
<circle cx="137.9" cy="114.3" r=".27"/>
</g>
<path d="M152.7 39.6h2.3l4.6 6.3M156 53.2l-6.4 10.8M158.4 55l-8.8 9M181.9 50.6l-9.5 24.6h-2.3M147.3 64h2.3" fill="none" stroke="#0f0" stroke-width=".17"/>
<g fill="#000" stroke="#000" stroke-width=".17">
<path d="M27.9 31v1.6l-.6-.1z" fill-rule="evenodd"/>
<path d="M28.4 27.2l.5 .1-.6 1.6z" fill-rule="evenodd"/>
<path d="M29.2 37.6l.5 .1-.6 1.6z" fill-rule="evenodd"/>
<path d="M30.2 28.2l1.6 .2-1.6 .3z" fill-rule="evenodd"/>
<path d="M31.8 23.5l1.7-.2v.5z" fill-rule="evenodd"/>
<path d="M31.8 25.9l1.7-.3v.6z" fill-rule="evenodd"/>
<path d="M34.4 28.4l1.7-.2v.5z" fill-rule="evenodd"/>
<path d="M38.8 25.6l1.6 .3-1.6 .3z" fill-rule="evenodd"/>
<path d="M40.4 26l1.6-.3v.6z" fill-rule="evenodd"/>
<path d="M48 25.7l1.6 .3-1.6 .3z" fill-rule="evenodd"/>
<path d="M49.6 25.9l1.7-.3v.6z" fill-rule="evenodd"/>
<path d="M52.6 25.6l1.6 .3-1.6 .3z" fill-rule="evenodd"/>
<path d="M54.2 26l1.7-.3v.6z" fill-rule="evenodd"/>
<path d="M57.2 25.7l1.7 .3-1.7 .3z" fill-rule="evenodd"/>
<path d="M58.9 26l1.6-.3v.6z" fill-rule="evenodd"/>
<path d="M66.4 25.7l1.7 .3-1.7 .3z" fill-rule="evenodd"/>
<path d="M75 23.3l1.7 .2-1.7 .3z" fill-rule="evenodd"/>
<path d="M83.4 31l.3 1.7h-.5z" fill-rule="evenodd"/>
<path d="M101.2 28.9l1.6 .3-1.6 .3z" fill-rule="evenodd"/>
<path d="M104.6 29.3l1.6-.3v.6z" fill-rule="evenodd"/>
<path d="M104.6 29.2l1.6-.3v.6z" fill-rule="evenodd"/>
<path d="M107.8 29l1.7 .3-1.7 .3z" fill-rule="evenodd"/>
<path d="M107.8 29l1.7 .3-1.7 .3z" fill-rule="evenodd"/>
<path d="M109.7 36.5l1.7 .3-.2 .5z" fill-rule="evenodd"/>
<path d="M113 31l.3 1.7h-.6z" fill-rule="evenodd"/>
<path d="M112.7 33.7h.6l-.3 1.7z" fill-rule="evenodd"/>
<path d="M111.3 29.3l1.6-.3v.6z" fill-rule="evenodd"/>
<path d="M114.4 38.7h.5l-.2 1.6z" fill-rule="evenodd"/>
<path d="M19.5 52.8h.6l-.3 1.7z" fill-rule="evenodd"/>
<path d="M19.8 57l.3 1.7h-.6z" fill-rule="evenodd"/>
<path d="M28.4 43.1l-.1 1.7-.5-.1z" fill-rule="evenodd"/>
<path d="M83.2 52.8h.5l-.3 1.7z" fill-rule="evenodd"/>
<path d="M111.7 50.3h.5l-.2 1.7z" fill-rule="evenodd"/>
<path d="M112 54.5l.2 1.6h-.5z" fill-rule="evenodd"/>
<path d="M114.7 42.2l.2 1.7h-.5z" fill-rule="evenodd"/>
<path d="M12.2 78.1l.3 1.7h-.6z" fill-rule="evenodd"/>
<path d="M27.5 76.5h.5l-.3 1.6z" fill-rule="evenodd"/>
<path d="M30.2 76.3l1.6 .3-1.6 .3z" fill-rule="evenodd"/>
<path d="M31.8 62l1.7-.2v.5z" fill-rule="evenodd"/>
<path d="M31.8 64.8l1.7-.2v.5z" fill-rule="evenodd"/>
<path d="M35.1 76.6l1.7-.3v.6z" fill-rule="evenodd"/>
<path d="M38.8 61.8l1.6 .2-1.6 .3z" fill-rule="evenodd"/>
<path d="M54 76.5h.5l-.3 1.6z" fill-rule="evenodd"/>
<path d="M66.4 64.6l1.7 .2-1.7 .3z" fill-rule="evenodd"/>
<path d="M11.9 84.9h.6l-.3 1.7z" fill-rule="evenodd"/>
<path d="M22.9 82.4h.5l-.3 1.6z" fill-rule="evenodd"/>
<path d="M23.1 86.6l.3 1.6h-.5z" fill-rule="evenodd"/>
<path d="M27.7 80.7l.3 1.7h-.5z" fill-rule="evenodd"/>
<path d="M31.8 97.6l1.7-.3v.5z" fill-rule="evenodd"/>
<path d="M31.8 90.9l1.7-.3v.6z" fill-rule="evenodd"/>
<path d="M38.8 90.6l1.6 .3-1.6 .3z" fill-rule="evenodd"/>
<path d="M44.3 90.1l1.7-.3v.6z" fill-rule="evenodd"/>
<path d="M50 89.8l1.6 .3-1.6 .3z" fill-rule="evenodd"/>
<path d="M50 97.3l1.6 .3-1.6 .2z" fill-rule="evenodd"/>
<path d="M54.2 79.4l.3 1.7h-.5z" fill-rule="evenodd"/>
</g>
<g font-size="6.3">
<text x="11.7" y="112.1">Earth</text>
<text x="20.9" y="118.4">Sensor</text>
</g>
<g font-size="2.2">
<text x="52.6" y="23">68</text>
<text x="32.3" y="28">4</text>
<text x="34.7" y="25.5">13</text>
<text x="43.7" y="25.5">14</text>
<text x="51.1" y="25.5">7</text>
<text x="55.7" y="25.5">7</text>
<text x="62.2" y="25.5">14</text>
<text x="95.3" y="28.6">2,7</text>
<text x="105" y="28.7">7,4</text>
<text x="114.7" y="28.7">2,7</text>
<text x="25.7" y="39.3" transform="rotate(-79 25.7 39.3)">3,19</text>
<text x="28.1" y="41.9" transform="rotate(-79 28.1 41.9)">6</text>
<text x="113.3" y="37.1" transform="rotate(19 113.3 37.1)">R2,5</text>
<text x="82.8" y="46.1" transform="rotate(-90 82.8 46.1)">35,61</text>
<text x="112.4" y="42.3" transform="rotate(-90 112.4 42.3)">6,61</text>
<text x="91.6" y="48.1">3.2mm</text>
<text x="114" y="51.4" transform="rotate(-90 114 51.4)">2,94</text>
<text x="19.2" y="64.5" transform="rotate(-90 19.2 64.5)">3,8</text>
<text x="34.7" y="61.6">13</text>
<text x="48.4" y="64.4">55</text>
<text x="75.2" y="64.1">Pads</text>
<text x="111.3" y="62" transform="rotate(-90 111.3 62)">3,8</text>
<text x="75.2" y="66.4">with</text>
<text x="75.2" y="68.6">0.8mm</text>
<text x="75.2" y="70.9">hole</text>
<text x="25.7" y="72">PCB</text>
<text x="32.3" y="72">(Track</text>
<text x="38.6" y="76">5,03</text>
<text x="43.2" y="72">side)</text>
<text x="53.7" y="74.7" transform="rotate(-90 53.7 74.7)">2</text>
<text x="75.2" y="73.1">(4</text>
<text x="75.2" y="75.4">off)</text>
<text x="88.8" y="72.2">4mm</text>
<text x="95.4" y="72.2">dia</text>
<text x="100" y="76.2">(4</text>
<text x="100.9" y="72.2">Delrin</text>
<text x="104.4" y="76.2">places)</text>
<text x="110.5" y="72.2">spacer</text>
<text x="121.9" y="72.2">with</text>
<text x="129.1" y="72.2">2mm</text>
<text x="135.6" y="72.2">hole</text>
<text x="62.7" y="80">Ground</text>
<text x="62.7" y="82.2">pin/track</text>
<text x="11.6" y="84.9" transform="rotate(-90 11.6 84.9)">12,8</text>
<text x="27.1" y="88.2" transform="rotate(-90 27.1 88.2)">3,9</text>
<text x="44.7" y="89.5">10,97</text>
<text x="22.5" y="94.1" transform="rotate(-90 22.5 94.1)">3,9</text>
<text x="34.7" y="90.4">13</text>
<text x="63.7" y="93.2">2mm</text>
<text x="63.7" y="95.4">through</text>
<text x="40.2" y="97.1">30</text>
<text x="63.7" y="97.7">hole</text>
<text x="63.7" y="99.9">for</text>
<text x="63.7" y="102.2">securing</text>
<text x="63.7" y="104.4">screw</text>
<text x="63.7" y="106.7">(2</text>
<text x="63.7" y="108.9">places</text>
<text x="73" y="112.6">)</text>
</g>
<g font-size="1.8">
<text x="146.1" y="38.5">Vis.</text>
<text x="146.1" y="40.5">Diode</text>
<text x="151.4" y="38.5">light</text>
<text x="151.2" y="66">Delrin</text>
<text x="158.9" y="66">insulation</text>
<text x="170.9" y="66">ring</text>
<text x="176.7" y="66">and</text>
<text x="181.9" y="66">base</text>
<text x="188.5" y="66">pads</text>
<text x="157.1" y="73.5">Near</text>
<text x="163.7" y="73.5">IR</text>
<text x="167.2" y="73.5">Photo</text>
<text x="175.1" y="73.5">Diode</text>
</g>
</svg>
